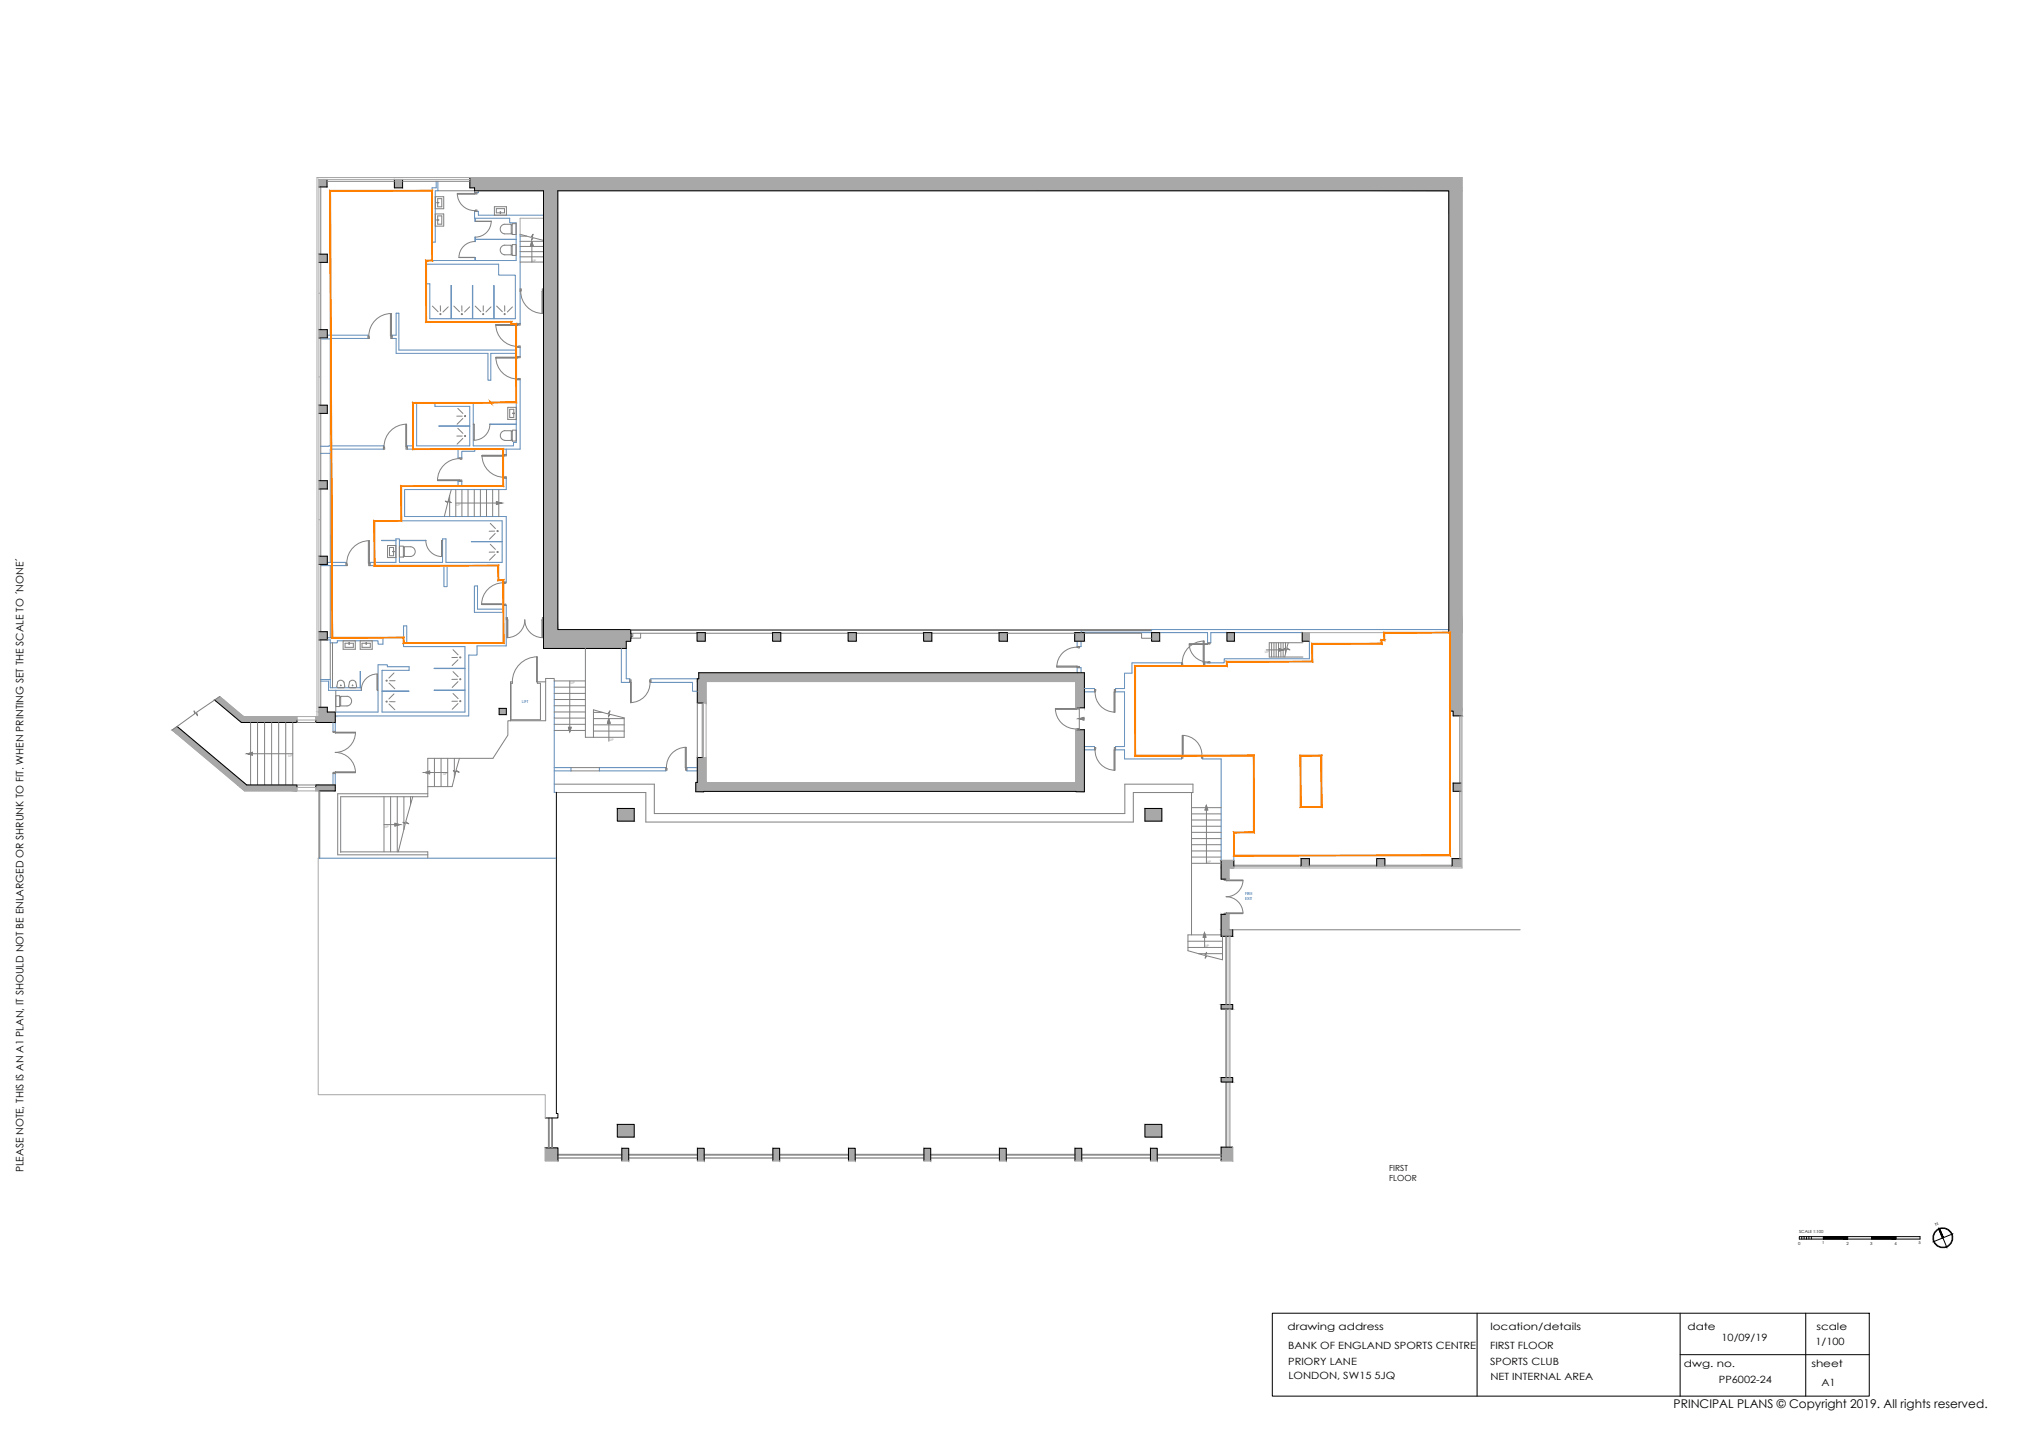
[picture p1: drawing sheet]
<svg xmlns="http://www.w3.org/2000/svg" width="841mm" height="594mm" viewBox="0 0 841 594" stroke-linecap="round" stroke-linejoin="round" font-family="sans-serif">
<!-- layer: BLOCKS -->
<g fill="none" stroke="#808080" stroke-width=".41">
<path d="M196.7 79.9h1v.5h-.6zM180.4 81.5h3.5v5h-3.5zM180.4 88.7h3.5v5h-3.5zM181.1 84l.8 .1zM181.1 91.2l.8 .1zM181.4 84v-1.6h1.7v3.3h-1.7v-1.6M181.4 91.2v-1.7h1.7v3.4h-1.7v-1.6M189.6 80.2a7.1 7.1 0 0 0 7.1 7.1M189.6 80.2h7.1v.3h-7.1zM196.7 87.3l1-.2v.5h-1zM197 91.7l6.6 .1zM203.6 91.7a6.6 6.6 0 0 1-6.6 6.6"/>
<path d="M204.9 85.7h5v3.5h-5zM207.3 87.8l.2 .7zM207.3 88.2h-1.6v-1.7h3.4v1.7h-1.6M211.9 93.2v-.2h-2.7a1.99 1.99 0 0 0-1.9 2 1.99 1.99 0 0 0 1.9 2h2.7v-.3M212.3 92.7h1.6v4.5h-1.6zM212.3 93.2h-.4v3.5h.4M190.3 106.7l6.6 .1zM196.9 100.1a6.6 6.6 0 0 0-6.7 6.7M211.9 101.9v-.2h-2.7a1.99 1.99 0 0 0-1.9 2 1.99 1.99 0 0 0 1.9 1.9h2.7v-.2M212.3 101.4h1.6v4.5h-1.6zM212.3 101.9h-.4v3.5h.4M215.6 119.8h.5l-.2 1h-.3z"/>
<path d="M224.8 119.8h.5v1h-.3zM152.6 139.3h.3l.2 1h-.5zM161.8 130h.4v9.3h-.4zM162.2 130a9.3 9.3 0 0 0-9.3 9.3M162.2 139.3h.3v1h-.5zM162.2 130v9.3M179.2 126.9l2.4 2.4M182.5 126.8l.1 2.2M185.8 127.2l-2.2 2.1M188.1 126.9l2.4 2.4M191.4 126.8l.1 2.2M194.7 127.2l-2.1 2.1"/>
<path d="M197 126.9l2.3 2.4M200.3 126.8v2.2M203.5 127.2l-2.1 2.1M205.5 134.5a9.1 9.1 0 0 0 9.1 9.1M205.6 134.5h9v.4h-9zM205.6 134.5h9M205.9 126.9l2.3 2.4M209.2 126.8v2.2M212.4 127.2l-2.1 2.1M214.6 134.3h1v.5l-1-.3zM215.8 120.8a9.1 9.1 0 0 0 9.2 9.1M224.6 120.8h.4v9.1h-.4z"/>
<path d="M225 120.8v9.1M205.6 148.1h9v.4h-9zM205.6 148.1a9 9 0 0 0 9 9M205.6 148.1h9M214.6 147.8h1v.5l-1-.2zM214.6 157.1l1-.2v.5h-1zM214.6 143.7l1-.3v.5h-1zM168.2 175.9h.3v9.3h-.3zM168.5 175.9a9.3 9.3 0 0 0-9.3 9.3M168.5 175.9v9.3M189.3 172.5h2.3M189.8 177.6l2.1 2.1"/>
<path d="M189.8 169.3l2.1 2.1M191.8 173.5l-2.3 2.4M196.2 175.8l.3 .1v6.6v-6.6zM203.1 175.9a6.6 6.6 0 0 1-6.7 6.6M210.5 168.9h3.5v5h-3.5zM211.9 178.8v-.2h-2.7a1.99 1.99 0 0 0-1.8 2 1.99 1.99 0 0 0 1.9 2h2.6v-.3M212.3 178.3h1.7v4.6h-1.7zM212.3 178.8h-.4v3.5h.4M212.5 171.3l.8 .2zM213 171.3v-1.6h-1.7v3.4h1.7v-1.6M158.9 185.2h.3l.3 1h-.6zM168.5 185.2h.4v1h-.6z"/>
<path d="M181.4 198.9h9v.3h-9zM181.4 199.2h9M189.3 180.8h2.3M190.4 190.1a9.1 9.1 0 0 0-9.1 9.1M190.4 199.2l1-.2v.5h-1zM190.4 189.9h1v.5l-1-.2zM191.8 181.8l-2.3 2.3M199.8 188.8h9.1v.4h-9.1zM199.8 188.8h9.1M199.8 188.8a9.1 9.1 0 0 0 9.1 9M208.9 188.5h.9v.5h-.5zM208.9 197.9l.9-.2v.5h-.9z"/>
<path d="M203.2 217l2.1 2.1M143.5 233.5l.5 .4v.6h-.5zM152.7 224.2h.4v9.3h-.4zM153 224.2a9.3 9.3 0 0 0-9.3 9.3M153.1 233.5h.3v1h-.5zM153.1 224.2v9.3M160.6 226.2h3.5v5h-3.5zM162.7 228.6l.7 .1zM163.1 228.6v-1.6h-1.7v3.4h1.7v-1.7M165.6 226.4h1.6v4.5h-1.6zM167.2 226.9h.4v3.5h-.4M167.6 226.9v-.2h2.7a2.01 2.01 0 0 1 1.8 2 2.01 2.01 0 0 1-1.9 2h-2.6v-.3"/>
<path d="M176.5 224.1a6.6 6.6 0 0 0 6.6 6.6M183 224.1l.5-.1-.3 .1v6.6zM203.2 225.7l2.1 2.1M205 220.2h-2.2M205 228.9h-2.2M205.3 221.2l-2.4 2.3M205.3 229.8l-2.4 2.4M199.7 250.3h8.9v.3h-8.9zM199.7 250.6h8.9M208.6 241.6a9 9 0 0 0-9 9M208.6 250.6l1.1-.1v.4h-1.1zM208.6 241.4h1.1v.4l-1.1-.1z"/>
<path d="M209.8 256h.5l-.1 1h-.4zM210.2 257h.3v7.4h-.3zM224.6 257h.3v7.4h-.3zM224.8 256h.5v1h-.4zM137.8 266.5v18.6M142.2 265.7h5.1v3.5h-5.1zM144.7 266.3l.1 .8zM144.7 266.7h-1.7v1.7h3.5v-1.7h-1.7M149.3 265.7h5v3.5h-5zM151.7 266.3l.1 .8zM151.7 266.7h-1.6v1.7h3.4v-1.7h-1.7M156.3 279.5l.1 6.6 .3 .1-.4-.1z"/>
<path d="M156.4 279.4a6.6 6.6 0 0 0-6.6 6.6M163.3 279l-2.1 2.1M187.8 278.4l2.1 2.2M187.8 269.3l2.1 2.2M189.6 272.6h-2.3M189.9 273.5l-2.5 2.4M210.5 264.3a7.4 7.4 0 0 0 7-7.3 7.4 7.4 0 0 0 7.1 7.3M222.4 272.3h.3v10.4h-.3zM222.7 272.3a10.4 10.4 0 0 0-10.3 10.4M261.4 261.4h215.9M261.4 261h215.9M265.5 262.5v2.1h-3.9"/>
<path d="M289 262.5h-26.7v1.4h-.7M292.3 262.5h27.9M323.6 262.5h28M355 262.5h27.8M386.2 262.5h27.9M417.6 262.5h27.9M438.1 276.5h8.4M438.1 276.1v.4M438.1 276.1h8.4v.4h-8.4M446.5 268.3a8.1 8.1 0 0 0-8.4 8.1M446.5 276.5l.9-.2v.5h-.9zM446.5 268.1h.9v.5l-.9-.2z"/>
<path d="M449.5 262.5h23.7v2.1h4.1M489.7 274.8h.3l.2 1h-.5zM492.9 266.8h7.6v.4h-7.6zM492.9 267.2a7.6 7.6 0 0 0 7.6 7.2M498.7 265.8h.4v9h-.4zM499 265.8a9 9 0 0 0-9 9M499.1 274.8h.2v1h-.5zM499.1 265.8v9M500.5 274.5l1.1-.2v.5h-1.1zM500.5 266.5h1.1v.5l-1.1-.2zM139.2 288.4h1.6v4.5h-1.6zM139.2 286.2v9"/>
<path d="M139.6 284.5l.5 .6M139.6 284.5l.3-1.7a1.54 1.54 0 0 1 2.7 0l.3 1.8-.5 .5M140.1 285.1h2.3M140.8 288.9h.4v3.6h-.4M143.9 288.6a2.01 2.01 0 0 1 1.8 2.1 2.01 2.01 0 0 1-1.8 2h-2.7v-.2M143.9 288.7h-2.7v.2M144.8 282.8a1.51 1.51 0 0 1 2.7 0l.3 1.8-.5 .5M144.9 282.8l-.4 1.8 .5 .5M145 285.1h2.3M161.2 291.9l2.4 2.3M161.2 283.2l2.4 2.4M161.5 290.9h2.3"/>
<path d="M161.5 282.2h2.3M163.3 287.7l-2.1 2.1M187.3 290.7h2.3M187.8 287.5l2.1 2.1M189.6 281.6l-2.3 .1M189.9 291.6l-2.5 2.5M189.9 282.6l-2.5 2.4M211.6 298.8h-1.1v6l-6.2 9.6h-27v15.9h-36.1v23.1M211.6 282.7h.8v.6h-.6v15.1h12.2v-15.1h-1.3v-.6h3.5v16.1h-14.6zM261.1 281.9h.5l-.2 1h-.3zM261.4 282.9h.3v8.4h-.3zM261.4 282.9v8.4"/>
<path d="M269.3 281.9h.5v1h-.3zM269.4 282.9a8.1 8.1 0 0 1-8.1 8.4M437.5 293.7a8.5 8.5 0 0 0 8.8 8.5M437.5 293.7h8.8v.4h-8.8zM437.5 293.7h8.8M446.3 293.4h1.1v.5h-.7zM453.7 285.8h.5l-.2 1h-.3zM453.9 286.8a8.1 8.1 0 0 0 8.1 8.4M461.8 286.8h.3v8.4h-.3zM461.9 285.8h.5v1h-.3zM462.1 286.8v8.4M138 303.2h1v.3l-1 .2z"/>
<path d="M139 320h8.3v.4h-8.3zM139 303.5h8.3v.4h-8.3zM147.3 303.5a8.4 8.4 0 0 1-8.4 8.4 8.4 8.4 0 0 1 8.4 8.4M276 318.2h.3l.2 1h-.5zM284 309.9h.4v8.3h-.4zM284.4 309.8a8.1 8.1 0 0 0-8.1 8.4M284.4 318.2h.3v1h-.5zM284.4 309.9v8.3M446.3 302.2l1.1-.2v.5h-1.1zM453.7 309.9h.5l-.2 1h-.3zM453.9 310.9a8.1 8.1 0 0 0 8.1 8.4M461.8 310.9h.3v8.4h-.3z"/>
<path d="M461.9 309.9h.5v1l-.5-.4zM462.1 310.9v8.4M489.8 313.3l.5 .4v.6h-.5zM490.1 304.9h.4v8.4h-.4zM490.1 304.9v8.4M490.1 304.9a8.1 8.1 0 0 1 8.1 8.4M498.2 313.3h.3v1h-.5zM138 320.2l1 .2v.3h-1zM177.3 329.1h-37.3v25.3h37.3M229.7 325.1h41.5v12.2h195v-12.2h28.3v3.5h-24.7v12.2h-202.1v-12.2h-37.1M141.2 353.2h36.1v2.6M507.4 364.5h.8v.3l-.8 .1z"/>
<path d="M507.4 378.6l.8 .2v.3h-.8zM508.2 371.7a7 7 0 0 1 7 6.7M508.2 364.8h7v.3h-7zM508.2 378.4h7v.4h-7zM515.2 365.1a7 7 0 0 1-7 6.7M509.4 385.5h120.7"/>
<circle cx="182.5" cy="130.2" r=".23"/>
<circle cx="191.4" cy="130.2" r=".23"/>
<circle cx="200.3" cy="130.2" r=".23"/>
<circle cx="209.2" cy="130.2" r=".23"/>
<circle cx="192.8" cy="172.5" r=".23"/>
<circle cx="192.8" cy="180.8" r=".23"/>
<circle cx="206.2" cy="220.2" r=".23"/>
<circle cx="206.2" cy="228.8" r=".23"/>
<circle cx="190.8" cy="272.5" r=".23"/>
<circle cx="141.3" cy="284.2" r=".15"/>
<circle cx="146.1" cy="284.2" r=".15"/>
<circle cx="160.3" cy="290.9" r=".23"/>
<circle cx="160.3" cy="282.2" r=".23"/>
<circle cx="190.8" cy="290.7" r=".23"/>
<circle cx="190.8" cy="281.6" r=".23"/>
</g>
<!-- layer: Partitions -->
<g fill="none" stroke="#5c8ab8" stroke-width=".41">
<path d="M180.8 75.2v2.7h-1.7v22.5h1.3v-21.3h1.1v-3.9M196.7 79.1v.8h1.6v-.8M196.9 90.5v1.2l.1-1.2M196.9 98.3l.1 1.9zM197 99.3h16.9M197 99.2h16.9M225.3 89.2h-27v-1.6h-1.6v2.9h14.6v1.9h2.6v15.6h-37.3v1.5h30.1v4.6h6.9v18h-35.4v-14.4h-1.6v15.7h35.3v.9h3.7v-37.2M196.9 108v-1.2l.1 1.2M135.7 139h16.9v1.3l-19.6 .2M187 132.1v-13.7l.1 13.7M195.8 132.1v-13.7l.1 13.7M204.7 132.1v-13.7l.1 13.7"/>
<path d="M214 145.1h-48.7v-15.2h-1.1v9.1h-1.7v1.3h1.7v6.2h38.1v11.1h1.1v-11.1h10.6M214 143.9h1.6v3.9h-1.6zM171.2 166.8h1.5v18h22v-16.3h-14.4v-1.5h15.9v17.8h16.6v-1.4h1.2v-26h1.6v28.8h-18.8v.9h-5.4v2.8h-1.5v-3.7h-21v-1.4h2.3zM194.7 176.6h-12.7l12.7 .1M214 166.8h-10.6l10.6 .1M214 175.8h-10.9l10.9 .1M133 185l25.9-.2v1.4h-22v1.7h-3.9M208.6 186.2v2.3h1.2v-2.3M166.3 201.6h23.6v-2.1h1.5v2.1h17.2v-3.4h1.2v4.8h-42.1v11.1h42.1v27.3h-1.2v-.8h-2.1v-6.1h-21.2v8.7h-1.3v-8.7h-30.6v-1.4h10.7v-9.7h1.5v9.7h17.9v-9.7h1.4v9.7h23.2v-17.2h-41.8zM135.7 233.1h7.8v1.4h-10.5M164.1 224h-6l6 .1M165.6 224h10.9l-10.9 .1"/>
<path d="M195.4 224.5v.1M195.4 224.5h12.7M135.7 264.4h23v2.7h-2v-1.4h-16.9v.8h-2.9v-1.2h-1.2M192.7 277h-12.7l12.7 .2M257.5 268.8v14.1h3.6v-1.5h-1.5v-12.6M446.5 265.8v2.3h1.6v-2.3M446.5 278.9v-2.1h1.6v2.1M449.5 262.3h27.8M469.2 274.8h20.5v1.4h-19.1v37.1h19.2v1.3h-23.7v-3.7h-3.7v-1.4h3.7v-22.7h-3.7v-1.3h3.7v-6.4h3.1zM480.7 262.3h19.8v4.2h1.4v-4.2h6.7M511.7 262.3h28.1M600.5 262.3h-26.7v3.1h-1.1v1.5h-28.7v7.4h-35.5v1.9h-9.2v-1.4h8.1v-1.7h35.3v-7.3"/>
<path d="M600.5 261h-123.2v.5h-29.2v.8M133 281.7h3.9v3.4h12.9v1.1h-13.6v-3.8h-3.2M138 299.5v3.7M139 295.2h17.7v-19.6h3.9v.8h9v1.5h-11.2v17.3h34.3v-27.1h-25.4v-8.6h1.3v7.1h40v-12.8h-12v-10.9h1.3v9.6h10.7v-1.6h1.2v16.9h-12.1v3.8h-3.4v25.2h-55.3M139 299.5v3.7M149.3 285.1v-6.7l.1 6.7M158.4 286.5h11.2l-11.2 .1M192.7 286.1h-12.7l12.7 .1M229.7 282.3v46.2h.9M289 281.4h-19.2v1.5h17.2v3.7h2M449.5 285.5h4.2v1.3h-4.2M229.7 318.2h7v1.4h-7"/>
<path d="M248.4 318.2h27.6v1.4h-27.6zM289 318.2h-4.3v1.4h4.3M449.5 309.5h4.2v1.4h-4.2M539.1 313.3h8.6v21.2h-8.6zM138 320.7v4.7M139 320.7v4.7M131.9 355.8h98.5M506.2 356.7v-42.1h-7.7v-1.3h21.2v31.8h-8.3v11.6"/>
</g>
<!-- layer: Whatch -->
<g fill="#a8a8a8" stroke="#a8a8a8" stroke-width=".41">
<path d="M89 290.2l2.1-1.4 1.7 1.4z"/>
<path d="M71.4 302.7l2-1.5 1.8 1.5z"/>
<path d="M132.2 74.4l3.3 3.1v-3.1zM132.2 74.4l3.3 3.1h-3.3z"/>
<path d="M194.8 73.6l411.2 4.3v-4.3zM194.8 73.6l411.2 4.3h-411.2z"/>
<path d="M163.5 74.4l3.4 3.5v-3.5zM163.5 74.4l3.4 3.5h-3.4z"/>
<path d="M196.7 77.9l409.3 1.2v-1.2zM196.7 77.9l409.3 1.2h-409.3z"/>
<path d="M600.6 79.1h5.4zM600.5 79.1h5.5z"/>
<path d="M132.2 105.4l3.5 3.4v-3.4zM132.2 105.4l3.5 3.4h-3.5z"/>
<path d="M132.2 136.7l3.5 3.4v-3.4zM132.2 136.7l3.5 3.4h-3.5z"/>
<path d="M132.2 168l3.5 3.4v-3.4zM132.2 168l3.5 3.4h-3.5z"/>
<path d="M132.2 199.3l3.5 3.4v-3.4zM132.2 199.3l3.5 3.4h-3.5z"/>
<path d="M132.2 230.6l3.5 3.4v-3.4zM132.2 230.6l3.5 3.4h-3.5z"/>
<path d="M225.3 79.1l5.9 181.9v-181.9zM225.3 79.1l5.9 181.9h-5.9z"/>
<path d="M600.5 79.1l5.5 183.2v-183.2zM600.5 79.1l5.5 183.2h-5.5z"/>
<path d="M225.3 261l36.1 1.5v-1.5zM225.3 261l36.1 1.5h-36.1z"/>
<path d="M225.3 262.5l36.3 1.4v-1.4zM225.3 262.5l36.3 1.4h-36.3z"/>
<path d="M132.2 261.9l3.5 3.4v-3.4zM132.2 261.9l3.5 3.4h-3.5z"/>
<path d="M225.3 263.9l36.1 2v-2zM225.3 263.9l36.1 2h-36.1z"/>
<path d="M225.3 265.9l34.3 2.9v-2.9zM225.3 265.9l34.3 2.9h-34.3z"/>
<path d="M601.1 262.3l4.9 32.5v-32.5zM601.1 262.3l4.9 32.5h-4.9z"/>
<path d="M132.2 293.2l3.5 2v-2zM132.2 293.2l3.5 2h-3.5z"/>
<path d="M206.9 293.7l3 2.6v-2.6zM206.9 293.7l3 2.6h-3z"/>
<path d="M602.3 294.8l3.7 2v-2zM602.3 294.8l3.7 2h-3.7z"/>
<path d="M132.2 295.2l6.8 1.9v-1.9zM132.2 295.2l6.8 1.9h-6.8z"/>
<path d="M89 290.2l12 6.9-8.2-6.9zM89 290.2l12 6.9h-3.9z"/>
<path d="M130.9 297.1l8.1 1.4v-1.4zM130.9 297.1l8.1 1.4h-8.1z"/>
<path d="M97.1 297.1l26 1.4v-1.4zM97.1 297.1l26 1.4h-24.3z"/>
<path d="M130.9 298.5l8.1 1v-1zM130.9 298.5l8.1 1h-8.1z"/>
<path d="M98.8 298.5l24.3 1v-1zM98.8 298.5l24.3 1h-23z"/>
<path d="M71.4 302.7l30.9 22.7-27.1-22.7zM71.4 302.7l30.9 22.7h-3.8z"/>
<path d="M130.9 325.4l8.1 1v-1zM130.9 325.4l8.1 1h-8.1z"/>
<path d="M98.5 325.4l24.6 1v-1zM98.5 325.4l24.6 1h-23.4z"/>
<path d="M130.9 326.4l8.1 1.5v-1.5zM130.9 326.4l8.1 1.5h-8.1z"/>
<path d="M99.7 326.4l23.4 1.5v-1.5zM99.7 326.4l23.4 1.5h-21.7z"/>
<path d="M445.5 262.3l4 .2v-.2zM445.5 262.3l4 .2h-4z"/>
<path d="M539.8 262.3l2.9 3.5v-3.5zM539.8 262.3l2.9 3.5h-2.9z"/>
<path d="M508.6 262.3l3.1 3.5v-3.5zM508.6 262.3l3.1 3.5h-3.1z"/>
<path d="M477.3 262.3l3.4 3.5v-3.5zM477.3 262.3l3.4 3.5h-3.4z"/>
<path d="M445.5 262.5l4 3.3v-3.3zM445.5 262.5l4 3.3h-4z"/>
<path d="M414.1 262.3l3.5 3.5v-3.5zM414.1 262.3l3.5 3.5h-3.5z"/>
<path d="M382.8 262.3l3.4 3.5v-3.5zM382.8 262.3l3.4 3.5h-3.4z"/>
<path d="M351.6 262.3l3.4 3.5v-3.5zM351.6 262.3l3.4 3.5h-3.4z"/>
<path d="M320.2 262.3l3.4 3.5v-3.5zM320.2 262.3l3.4 3.5h-3.4z"/>
<path d="M289 262.3l3.3 3.5v-3.5zM289 262.3l3.3 3.5h-3.3z"/>
<path d="M289.6 278.9l159.9 2.5v-2.5zM289.6 278.9l159.9 2.5h-159.9z"/>
<path d="M289 281.4l160.5 1.1v-1.1zM289 281.4l160.5 1.1h-160.5z"/>
<path d="M289 282.5l3.7 8.9v-8.9zM289 282.5l3.7 8.9h-3.7z"/>
<path d="M445.9 282.5l3.6 10.9v-10.9zM445.9 282.5l3.6 10.9h-3.6z"/>
<path d="M289 314l3.7 10.4v-10.4zM289 314l3.7 10.4h-3.7z"/>
<path d="M445.9 302.5l3.6 22v-22zM445.9 302.5l3.6 22h-3.6z"/>
<path d="M288.4 324.4l4.3 .1zM288.4 324.4l4.3 .1z"/>
<path d="M602.3 324.7l3.3 3.4v-3.4zM602.3 324.7l3.3 3.4h-3.3z"/>
<path d="M288.4 324.5l161.1 3.6v-3.6zM288.4 324.5l161.1 3.6h-161.1z"/>
<path d="M446 328.1l3.5 .1zM446 328.1l3.5 .1z"/>
<path d="M288.4 328.1l3.4 .1zM288.4 328.1l3.4 .1z"/>
<path d="M474.6 335.2l7 5.2v-5.2zM474.6 335.2l7 5.2h-7z"/>
<path d="M255.9 335.2l7 5.2v-5.2zM255.9 335.2l7 5.2h-7z"/>
<path d="M601.9 356l3.7 3.3v-3.3zM601.9 356l3.7 3.3h-3.7z"/>
<path d="M570.6 356l3.4 3.3v-3.3zM570.6 356l3.4 3.3h-3.4z"/>
<path d="M539.3 356l3.4 3.3v-3.3zM539.3 356l3.4 3.3h-3.4z"/>
<path d="M506.2 356.7l5.2 2.6v-2.6zM506.2 356.7l5.2 2.6h-5.2z"/>
<path d="M506.2 359.3l5.2 .5v-.5zM506.2 359.3l5.2 .5h-5.2z"/>
<path d="M506.2 359.8l3.2 4.7v-4.7zM506.2 359.8l3.2 4.7h-3.2z"/>
<path d="M506.2 379.1l3.2 6.4v-6.4zM506.2 379.1l3.2 6.4h-3.2z"/>
<path d="M506.2 385.5l4.7 2.7v-2.7zM506.2 385.5l4.7 2.7h-4.7z"/>
<path d="M506.2 416.4l4.7 1.9v-1.9zM506.2 416.4l4.7 1.9h-4.7z"/>
<path d="M506.2 446.7l4.7 1.9v-1.9zM506.2 446.7l4.7 1.9h-4.7z"/>
<path d="M474.6 466.1l7 5.3v-5.3zM474.6 466.1l7 5.3h-7z"/>
<path d="M255.9 466.1l7 5.3v-5.3zM255.9 466.1l7 5.3h-7z"/>
<path d="M506.2 475.6l4.7 5.7v-5.7zM506.2 475.6l4.7 5.7h-4.7z"/>
<path d="M476.9 476.1l2.8 5.2v-5.2zM476.9 476.1l2.8 5.2h-2.8z"/>
<path d="M445.6 476.1l2.8 5.2v-5.2zM445.6 476.1l2.8 5.2h-2.8z"/>
<path d="M414.3 476.1l2.8 5.2v-5.2zM414.3 476.1l2.8 5.2h-2.8z"/>
<path d="M383 476.1l2.8 5.2v-5.2zM383 476.1l2.8 5.2h-2.8z"/>
<path d="M351.7 476.1l2.8 5.2v-5.2zM351.7 476.1l2.8 5.2h-2.8z"/>
<path d="M320.4 476.1l2.8 5.2v-5.2zM320.4 476.1l2.8 5.2h-2.8z"/>
<path d="M289.1 476.1l2.8 5.2v-5.2zM289.1 476.1l2.8 5.2h-2.8z"/>
<path d="M257.8 476.1l2.8 5.2v-5.2zM257.8 476.1l2.8 5.2h-2.8z"/>
<path d="M226 475.9l5.3 5.4v-5.4zM226 475.9l5.3 5.4h-5.3z"/>
</g>
<!-- layer: WALLS -->
<g fill="none" stroke="#000" stroke-width=".41">
<path d="M135.5 74.4v3.1h-3.3M163.5 74.4v3.5h3.4v-3.5M194.8 73.6v4.3h1.9v1.2h28.6v189.7h34.3v-2.9h1.8l.2-1.3-.2-3.6h-30.2v-181.9h369.3v183.2h.6v32.5h1.2v2h3.7M132.2 105.4h3.5v3.4h-3.5M132.2 136.7h3.5v3.4h-3.5M132.2 168h3.5v3.4h-3.5M132.2 199.3h3.5v3.4h-3.5M132.2 230.6h3.5v3.4h-3.5M132.2 261.9h3.5v3.4h-3.5M289 262.3h3.3v3.5h-3.3zM320.2 262.3h3.4v3.5h-3.4zM351.6 262.3h3.4v3.5h-3.4z"/>
<path d="M382.8 262.3h3.4v3.5h-3.4zM414.1 262.3h3.5v3.5h-3.5zM445.5 262.3h4v3.5h-4zM477.3 262.3h3.4v3.5h-3.4zM508.6 262.3h3.1v3.5h-3.1zM539.8 262.3v3.5h2.9M89 290.2l11.1 9.3h23v-1M132.2 293.2h3.5v2h3.3v4.3h-8.1v-1M206.9 293.7h3v2.6h-3zM291.6 291.4h-2.6v-10h.6v-2.5h159.9v14.5h-3.2M73.4 301.2l28.9 24.2h20.8v1M446.3 302.5h3.2v25.7h-161.1v-3.8h.6v-10.4h2.6"/>
<path d="M130.9 326.4v-1h8.1v2.5h-6.8M230.6 328.5v133.1h.7v1.9h-5.3M255.9 335.2h7v5.2h-7zM474.6 335.2h7v5.2h-7zM605.6 324.7h-3.3v3.4h3.3M506.2 356.7v7.8h2M511.4 356.7v2.6M539.3 359.3v-3.3h3.4v3.3M570.6 359.3v-3.3h3.4v3.3M605.6 356h-3.7v3.3M508.2 379.1h-2v9.1h4.7v-2.7M506.2 416.4h4.7v1.9h-4.7z"/>
<path d="M506.2 446.7h4.7v1.9h-4.7zM226 475.9h5.3v5.4M255.9 466.1h7v5.3h-7zM474.6 466.1h7v5.3h-7zM510.9 475.6h-4.7v5.7M257.8 481.3v-5.2h2.8v5.2M289.1 481.3v-5.2h2.8v5.2M320.4 481.3v-5.2h2.8v5.2M351.7 481.3v-5.2h2.8v5.2M383 481.3v-5.2h2.8v5.2M414.3 481.3v-5.2h2.8v5.2M445.6 481.3v-5.2h2.8v5.2"/>
<path d="M476.9 481.3v-5.2h2.8v5.2M795.9 512.7v1M801.5 514.7l-.4 .2M803.6 509l.2 .4M806.9 517l.1 .4M809.5 511.5l-.3 .1M527.4 544.4h247.4v34.4h-247.4zM612.3 544.4v34.4M696.4 544.4v34.4M748.5 544.4v34.4M696.4 561.6h78.4"/>
</g>
<!-- layer: Window -->
<g fill="none" stroke="#808080" stroke-width=".41">
<path d="M133 77.5v27.9M135.5 75.2h28M166.9 75.2h27.9M179.1 79.1h-42.2v59.9M181.5 79.1h15.2M133 108.8v27.9M133 140.1v27.9M136.9 140.5v44.3M133 171.4v27.9M136.9 187.9v45.2M133 202.7v27.9M133 234v27.9"/>
<path d="M136.9 234.5v29.9M133 265.3v27.9M136.9 266.5v15.2M123.1 299.5h7.8M289 291.4v22.6M291.1 291.4v22.6M601.1 294.8v59.9M605.1 296.8v27.9M236.7 318.2h11.7M236.7 319.6h11.7M123.1 325.4h7.8M132.2 327.9v27.9"/>
<path d="M132.5 327.9v27.9M605.1 328.1v27.9M511.4 358.7h27.9M542.7 358.7h27.9M574 358.7h27.9M508.1 388.2v28.2M508.5 388.2v28.2M508.1 418.3v28.4M508.5 418.3v28.4M508.1 448.6v27M508.5 448.6v27M227.3 463.5v12.4"/>
<path d="M227.7 463.5v12.4M228.7 463.5v12.4M229 463.5v12.4M231.3 478.9h26.5M231.3 478.6h26.5M260.6 478.9h28.5M260.6 478.6h28.5M291.9 478.9h28.5M291.9 478.6h28.5M323.2 478.9h28.5M323.2 478.6h28.5M354.5 478.9h28.5"/>
<path d="M354.5 478.6h28.5M385.8 478.9h28.5M385.8 478.6h28.5M417.1 478.9h28.5M417.1 478.6h28.5M448.4 478.9h28.5M448.4 478.6h28.5M479.7 478.9h26.5M479.7 478.6h26.5"/>
</g>
<!-- layer: Whatch -->
<g fill="none" stroke="#a8a8a8" stroke-width=".41">
<path d="M194.8 74.4h-62.6v222.7h-31.2l-9.9-8.3M225.3 90.5h-9.7v6.6M132.2 121.6h.8M132.2 156.3h.8M132.2 215.4h.8M539.8 262.3h34M542.7 262.3v3.5M123.1 297.1v1.4h7.8v-1.4M131.4 297.1v-223.5h474.6v286.2h-96.6v4.7h-1.2M291.6 291.4h1.1v22.6h-1.1zM292.7 291.4v-8.9h153.2v10.9h.4M605.6 296.8v62.5h-94.2v.5"/>
<path d="M71.4 302.7l30 25.2h30.8M446.3 302.5h-.4v22h-153.2v-10.5M123.1 327.9v-1.5h7.8v1.5M131.9 355.8v98h94.1v9.7M506.2 356.7h5.2M508.2 379.1h1.2v6.4M509.5 388.2v28.2M509.8 388.2v28.2M509.5 418.3v28.4M509.8 418.3v28.4M509.5 448.6v27M509.8 448.6v27"/>
<path d="M226 475.9v5.4h5.3M231.3 479.9h26.5M260.6 479.9h28.5M291.9 479.9h28.5M323.2 479.9h28.5M354.5 479.9h28.5M385.8 479.9h28.5M417.1 479.9h28.5M448.4 479.9h28.5M479.7 479.9h26.5M510.9 475.6v5.7h-4.7M231.3 480.2h26.5"/>
<path d="M257.8 481.3h2.8M260.6 480.2h28.5M289.1 481.3h2.8M291.9 480.2h28.5M320.4 481.3h2.8M323.2 480.2h28.5M351.7 481.3h2.8M354.5 480.2h28.5M383 481.3h2.8M385.8 480.2h28.5M414.3 481.3h2.8M417.1 480.2h28.5"/>
<path d="M445.6 481.3h2.8M448.4 480.2h28.5M476.9 481.3h2.8M479.7 480.2h26.5"/>
</g>
<!-- layer: Stairs -->
<g fill="none" stroke="#808080" stroke-width=".41">
<path d="M215.6 97.1l4.5 1.3 .9-1.3-.7 2.5 .7-1 4.3 1.1M215.6 97.9h2.7M220.4 97.9h.4M215.6 108.6h9.7M215.6 106.5h9.7M215.6 104.3h9.7M215.6 102.2h9.7M215.6 100h9.7M220.4 100l.6 2h-1.1zM220.5 102v6.6M186.4 205.4v2.6M186.4 208.2v5.9"/>
<path d="M187.1 203l-1.3 4.5 1.3 .9-2.5-.7 1 .8-1.4 5.6M188.9 203v11.1M188.9 208.5h18.8M191.5 203v11.1M194 203v11.1M196.6 203v11.1M199.1 203v11.1M201.7 203v11.1M204.2 203v11.1M205.8 208l1.9 .5-1.9 .6zM206.7 203v11.1M242.6 268.8v36.9h16.1v-8.1l-5.8-1.5-.7 1.1 .6-2.5-.8 1.3-6-1.7v11.4"/>
<path d="M524.8 269.4h5.2M527.1 266.5v5.9M528.1 266.5v5.9M529 266.5v5.9M530 268.8l1.9 .6-1.9 .6zM530 266.5v5.9M530.9 266.5v5.9M531.9 266.5v5.9M532.8 266.5v2.5M532.8 269.3v1.6M534 266.5l-.6 2.1 1.3 .8-2.5-.6 1 .7-.7 2.9M540.1 266.5h-14v5.9h14"/>
<path d="M91.1 288.8l-9.6 6.5 .4 1.5-1.5-2.1 .3 1.2-9.3 6.8M103.9 299.5v25.9M106.8 299.5v25.9M109.7 299.5v25.9M112.6 299.5v25.9M115.5 299.5v25.9M118.4 299.5v25.9M121.4 299.5v25.9M229.7 284.9h12.9M229.7 287.5h12.9M229.7 290h12.9M229.7 292.6h12.9"/>
<path d="M229.7 295.2h12.9M229.7 297.7h12.9M236.2 282.3v19.2M242.6 282.3h-12.9v-1h-3.5v1.4M246 297.9h12.7M246 295.3h3.7M252.3 297.9l.6 2h-1.1zM252.4 295.3h.2M252.4 299.9v7.4M447.4 298l1.9-.6v1.1zM447.4 293.9v8.1M102.7 312.5l1.9-.6v1.2z"/>
<path d="M104.6 312.5h16.8M180.1 314.4v11.7M182.8 314.4v11.7M185.6 314.4v11.7M188.3 314.4v5.2M188.3 319.8v2.6M190.4 314.4l-1.4 4.9 1.4 .8-2.5-.6 1 .7-1.5 5.9h-10.1M229.7 302.8h12.9M229.7 300.3h12.9M235.6 301.5h1.2l-.6 1.9zM246 303.1h12.7M246 300.5h12.7"/>
<path d="M159.2 330.3v22.9M161.9 330.3v22.9M164.7 330.3v22.9M167.4 330.3v10.7M170.2 330.3v3.3M171.1 330.3l-2.9 10.4 1.2 .8-2.4-.6 1 .7-2.9 11.6M176.2 320.3l1.9-.6v1.1zM178.1 320.3h7.5M493.9 328.6v59M493.9 334.8h12.3M493.9 337.4h12.3M493.9 340h12.3"/>
<path d="M500 333.9l.6 1.9h-1.1zM500.1 335.8v22.1M159.2 341.9h6.4M163.7 341.3l1.9 .6-1.9 .5zM167.4 341.2v2.7M493.9 357.9h12.3M493.9 342.5h12.3M493.9 345.1h12.3M493.9 347.7h12.3M493.9 350.2h12.3M493.9 352.8h12.3M493.9 355.3h12.3"/>
<path d="M492.4 390.2h14.3M492.4 392.8h14.3M496.7 395.4h3.1M499.3 386.6l.6 1.9h-1.2zM499.3 388.5v4.3M500 395.4h6.7M506.2 387.6h-13.8v6.5l6.9 2 .9-1.3-.7 2.5 .7-1 6.5 1.6v-9.7"/>
</g>
<g fill="#808080" stroke="#808080" stroke-width=".41">
<path d="M220.4 100l.6 2h-1.1z"/>
<path d="M499.3 386.6l.6 1.9h-1.2z"/>
<path d="M500 333.9l.6 1.9h-1.1z"/>
<path d="M252.3 297.9l.6 2h-1.1z"/>
<path d="M235.6 301.5h1.2l-.6 1.9z"/>
<path d="M102.7 312.5l1.9-.6v.6zM102.7 312.5l1.9 .6v-.6z"/>
<path d="M176.2 320.3l1.9-.6v.6zM176.2 320.3l1.9 .5v-.5z"/>
<path d="M163.7 341.3l1.9 .6h-1.9zM163.7 341.9v.5l1.9-.5z"/>
<path d="M205.8 208l1.9 .5h-1.9zM205.8 208.5v.6l1.9-.6z"/>
<path d="M530 268.8l1.9 .6h-1.9zM530 269.4v.6l1.9-.6z"/>
<path d="M447.4 298l1.9-.6v.6zM447.4 298l1.9 .5v-.5z"/>
</g>
<!-- layer: NIA -->
<g fill="#ff7f00" stroke="#ff7f00" stroke-width=".41">
<path d="M176.8 108.2h2.5l-.3-.3zM176.5 107.9h2.5l-2.2 .3zM176.5 107.9l.3 25.4v-25.1zM176.5 107.9l.3 25.4-.3 .3zM176.8 133.3l-.3 .3 35.6-.3zM176.5 133.6l35.6-.3-.3 .3zM211.8 133.6l.3 .5v-.8zM211.8 133.6l.3 .5-.3 .3zM211.8 134.4l2.3-.3h-2zM211.8 134.4l2.3-.3-.3 .3zM214.1 134.1l-.3 .3 .3 32.6zM213.8 134.4l.3 32.6-.3-.4zM203.6 167h10.5l-.3-.4zM203.3 166.6h10.5l-10.2 .4zM203.3 166.6l.3 .6zM203.3 166.6l.3 .6zM171.4 167.2h32.2l-.3-.4zM171.1 166.8h32.2l-31.9 .4zM171.1 166.8l.3 19.3v-18.9zM171.1 166.8l.3 19.3-.3 .3zM171.1 186.4l37.6-.3h-37.3zM171.1 186.4l37.6-.3-.3 .3zM208.4 186.4l.3 15.3v-15.6zM208.4 186.4l.3 15.3-.3-.3zM166.5 201.7h42.2l-.3-.3zM166.2 201.4h42.2l-41.9 .3zM166.2 201.4l.3 14.7v-14.4zM166.2 201.4l.3 14.7-.3-.3zM155.3 216.1h11.2l-.3-.3zM155.1 215.8h11.1l-10.9 .3zM155.1 215.8l.2 18.6v-18.3zM155.1 215.8l.2 18.6-.2 .3zM155.3 234.4l-.2 .3 51.6-.3zM155.1 234.7l51.6-.3-.3 .3zM206.7 234.4l-.3 .3 .3 5.7zM206.4 234.7l.3 5.7-.3 .3zM206.7 240.4l-.3 .3 2.4-.3zM206.4 240.7l2.4-.3-.3 .3zM208.8 240.4l-.3 .3 .3 26.1zM208.5 240.7l.3 26.1-.3-.3zM167.2 266.8h41.6l-.3-.3zM167.2 266.8l.3-.3h41zM167.2 264.5v2.3l.3-.3zM167.2 264.5l.3-.3v2.3zM137.6 264.5h29.6l.3-.3zM137.6 264.5l.3-.3h29.6zM136.7 78.9l.9 185.6 .3-.3zM136.7 78.9l.3 .3 .9 185zM136.7 78.9l.3 .3 42.3-.3zM137 79.2l42.3-.3-.3 .3zM179.3 78.9l-.3 .3 .3 29zM179 79.2l.3 29-.3-.3z"/>
<path d="M573.6 262.1l.3 3.5v-3.2zM573.6 262.1l.3 3.5-.3-.3zM572.8 265.6h1.1l-.3-.3zM572.5 265.3h1.1l-.8 .3zM572.5 265.3l.3 1.7v-1.4zM572.5 265.3l.3 1.7-.3-.3zM544.1 267h28.7l-.3-.3zM543.8 266.7h28.7l-28.4 .3zM543.8 266.7l.3 7.8v-7.5zM543.8 266.7l.3 7.8-.3-.3zM508.6 274.5h35.5l-.3-.3zM508.3 274.2h35.5l-35.2 .3zM508.3 274.2l.3 2.1v-1.8zM508.3 274.2l.3 2.1-.3-.3zM470.7 276.3h37.9l-.3-.3zM470.4 276h37.9l-37.6 .3zM470.4 276l.3 37.1v-36.8zM470.4 276l.3 37.1-.3 .4zM470.7 313.1l-.3 .4 49.4-.4zM470.4 313.5l49.4-.4-.3 .4zM519.8 313.1l-.3 .4 .3 31.7zM519.5 313.5l.3 31.7-.3-.3zM511.6 345.2h8.2l-.3-.3zM511.3 344.9h8.2l-7.9 .3zM511.3 344.9l.3 9.6v-9.3zM511.3 344.9l.3 9.6-.3 .3zM511.6 354.5l-.3 .3 89.6-.3zM511.3 354.8l89.6-.3 .3 .3zM600.9 262.4v92.1l.3 .3zM600.9 262.4l.3-.3v92.7zM573.9 262.4h27l.3-.3zM573.6 262.1h27.6l-27.3 .3z"/>
<path d="M538.9 313.1l.3 .4 8.7-.4zM539.2 313.5l8.7-.4-.3 .4zM547.9 313.1l-.3 .4 .3 21.2zM547.6 313.5l.3 21.2-.3-.3zM538.9 334.7h9l-.3-.3zM539.2 334.4h8.4l-8.7 .3zM538.9 313.1v21.6l.3-.3zM538.9 313.1l.3 .4v20.9z"/>
</g>
<!-- layer: WALLS -->
<g fill="#000" stroke="#000" stroke-width=".41">
<path d="M755.8 512.7l10 1v-1zM755.8 512.7l10 1h-10z"/>
<path d="M775.8 512.7l10 1v-1zM775.8 512.7l10 1h-10z"/>
<path d="M803.6 509.5l1.9 3.6-1.5-3.8zM803.6 509.5l1.9 3.6-.4 .2z"/>
</g>
<!-- layer: principalplans -->
<g fill="none" stroke="#000" stroke-width=".41">
<path d="M746.8 512.7v1M747.8 512.7v1M748.8 512.7v1M749.8 512.7v1M750.8 512.7v1M755.8 512.7v1M765.8 512.7v1M775.8 512.7v1M785.8 512.7v1M795.9 512.7h-50.1v1h50.1M801.5 514.7l3.8-1.5 1.6 3.8M803.6 509.5l1.5 3.8"/>
<path d="M803.9 509.5a3.9 3.9 0 0 1 5.3 4.2 3.9 3.9 0 0 1-6.3 2.6 3.9 3.9 0 0 1 .8-6.7M804 509.3l1.5 3.8M809.2 511.6l-3.9 1.6"/>
<circle cx="805.3" cy="513.2" r="4.1"/>
</g>
<text font-size="5" x="693.7" y="583.6">PRINCIPAL PLANS © Copyright 2019. All rights reserved.</text>
<text font-size="4.3" x="9.7" y="486" transform="rotate(-90 9.7 486)">PLEASE NOTE, THIS IS AN A1 PLAN, IT SHOULD NOT BE ENLARGED OR SHRUNK TO FIT. WHEN PRINTING SET THE SCALE TO ´NONE´</text>
<g font-size="4.1">
<text x="533.7" y="551.3">drawing address</text>
<text x="617.8" y="551.3">location/details</text>
<text x="699.5" y="551.2">date</text>
<text x="752.9" y="551.2">scale</text>
<text x="713.6" y="556">10/09/19</text>
<text x="752.5" y="557.7">1/100</text>
<text x="533.9" y="559.3">BANK OF ENGLAND SPORTS CENTRE</text>
<text x="617.6" y="559.2">FIRST FLOOR</text>
<text x="534" y="565.8">PRIORY LANE</text>
<text x="617.6" y="566">SPORTS CLUB</text>
<text x="698" y="566.8">dwg. no.</text>
<text x="750.8" y="566.8">sheet</text>
<text x="534.1" y="571.8">LONDON, SW15 5JQ</text>
<text x="617.8" y="572.1">NET INTERNAL AREA</text>
<text x="712.5" y="573.5">PP6002-24</text>
<text x="755" y="574.6">A1</text>
</g>
<g font-size="3.5">
<text x="575.8" y="485.4">FIRST</text>
<text x="575.8" y="489.6">FLOOR</text>
</g>
<text font-size="1.9" x="802.5" y="508.2" transform="rotate(-23 802.5 508.2)">N</text>
<g font-size="1.7" fill="#0037dd">
<text x="216.4" y="291.3">LIFT</text>
<text x="516.1" y="371">FIRE</text>
<text x="516.1" y="373">EXIT</text>
</g>
<g font-size="1.7">
<text x="745.3" y="516">0</text>
<text x="745.8" y="511.1">SCALE 1:100</text>
<text x="755.3" y="515.9">1</text>
<text x="765.4" y="516">2</text>
<text x="775.2" y="516">3</text>
<text x="785.3" y="516">4</text>
<text x="795.2" y="515.9">5</text>
</g>
<g font-size="1.4" fill="#808080">
<text x="220.5" y="108.4">UP</text>
<text x="189.1" y="209.9">UP</text>
<text x="524.3" y="270.7">UP</text>
<text x="236.5" y="283.7">UP</text>
<text x="252.6" y="307.2">UP</text>
<text x="119.5" y="313.7">UP</text>
<text x="183.7" y="321.5">UP</text>
<text x="159.4" y="343.3">UP</text>
<text x="500.3" y="357.6">UP</text>
<text x="499.5" y="392.4">UP</text>
</g>
</svg>
